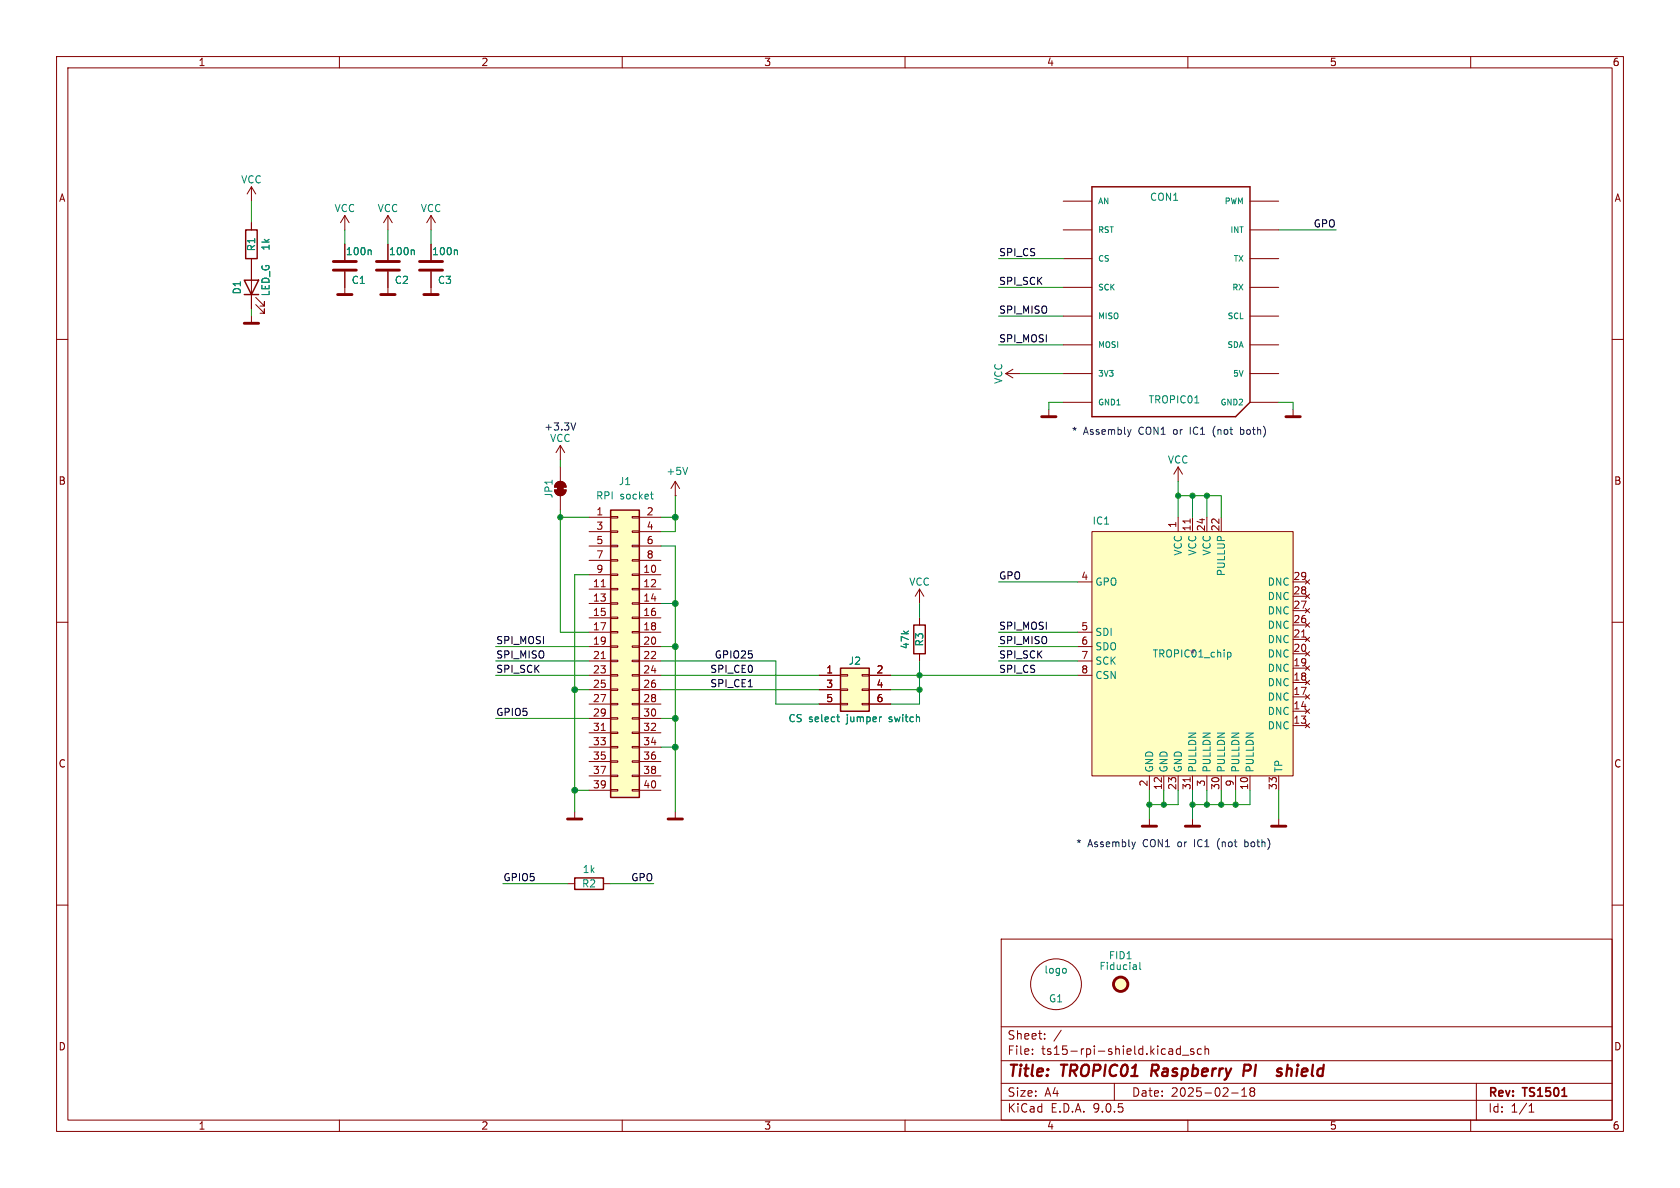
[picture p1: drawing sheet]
<svg xmlns="http://www.w3.org/2000/svg" width="297mm" height="210mm" viewBox="0 0 297 210" stroke-linecap="round" stroke-linejoin="round" font-family="sans-serif">
<g fill="none" stroke="#840000" stroke-width=".18">
<path d="M10 10h277v190h-277zM12 12h273v186h-273zM60 10v2M110 10v2M160 10v2M210 10v2M260 10v2M44.4 33v2.6M44.4 39.4v1.2M44.4 33l-.7 1.3M44.4 33l.8 1.3M61 38.1l-.8 1.3"/>
<path d="M61 38.1l.7 1.3M61 38.1v2.5M68.6 38.1v2.5M68.6 38.1l-.8 1.3M68.6 38.1l.7 1.3M76.2 38.1l-.8 1.3M76.2 38.1l.8 1.3M76.2 38.1v2.5M188 35.6h5M221 35.6h5.1M44.4 45.7v8.9M44.4 55.9v1.3"/>
<path d="M45.2 53.8l1.5 1.6v-.8v.8h-.7M45.2 52.6l1.5 1.5v-.8v.8h-.7M61 43.2v2.8M61 48v4.1M68.6 43.2v2.8M68.6 48v4.1M76.2 43.2v2.8M76.2 48v4.1M188 40.6h5M188 45.7h5M188 50.8h5M188 55.9h5"/>
<path d="M221 40.6h5.1M221 45.7h5.1M221 50.8h5.1M221 55.9h5.1M10 60h2M99.1 78.7l-.8 1.3M99.1 78.7l.7 1.3M99.1 78.7v2.6M177.8 66l1.3 .8M177.8 66h2.5M179.1 65.3l-1.3 .7M185.4 72.4v1.3"/>
<path d="M188 66h5M188 61h5M188 71.1h5M221 66h5.1M221 61h5.1M221 71.1h5.1M228.6 72.4v1.3M285 60h2M98 86.6h2.1a1.02 1.02 0 0 1-1 1 1.02 1.02 0 0 1-1.1-1zM98.3 85.4a1.02 1.02 0 0 1 1.1-.2 1.02 1.02 0 0 1 .7 .9h-2.1zM99.1 82.6v2.5M99.1 87.6v2.6"/>
<path d="M119.4 87.6h.1M119.4 85.1v2.5M119.4 85.1l-.8 1.3M119.4 85.1l.7 1.3M208.3 82.6l-.8 1.2M208.3 82.6l.7 1.2M208.3 82.6v2.5M10 110h2M162.6 104.1v2.6M162.6 109.2v1.3M162.6 115.6v1.2M162.6 104.1l-.8 1.3"/>
<path d="M162.6 104.1l.7 1.3M285 110h2M119.4 143.5v1.3M203.2 144.8v1.3M210.8 144.8v1.3M10 160h2M177 166h108v32h-108zM285 160h2M60 198v2M110 198v2M160 198v2M177 194.5h108"/>
<path d="M177 191.5h108M177 187.5h108M177 181.5h108M182.5 186.3v.1M182.5 185.5v.1M184.7 183.6v.1M184.7 182.8v.1M187.6 182.1l-1.3 2M197 191.5v3M208.7 184.9v1.5M208.7 185.5l-.5-.1-.2 .3v.4l.1 .2h.6M209 186.5h1.2"/>
<path d="M210 198v2M211 185.5l-.3-.1-.2 .2v.2l.5 .2v.3h-.5M212.4 185.5l-.4-.1-.3 .3v.4l.1 .2h.6M213 185.5l.2-.1 .4 .1 .1 .9M213 184.9v1.5M217.7 193.2h1.2M219.5 193.8h.9M219.5 192.7l.5-.4v1.5M221.2 192.9l-.2 .3v.5l.2 .1 .5-.1 .1-.2-.1-.4-.2-.2M221.2 192.9l-.2-.2 .2-.4 .5 .1 .1 .2-.3 .3M221.2 192.9h.3M260 198v2"/>
<path d="M261 191.5v6.5M270.3 196.6h.9M270.3 195.5l.4-.4v1.5"/>
</g>
<path d="M203.7 188.2l-.2 2M220.8 188.2h-.8l-.2 2M220.9 189.2l-1 .1M226.6 189a.49 .49 0 0 0-.8 .3l.1 .1 .6 .2 .1 .3-.3 .3-.6-.1M227.6 188.2l-.2 2M228.3 189a.57 .57 0 0 0-.8 .1" fill="none" stroke="#840000" stroke-width=".4"/>
<g fill="none" stroke="#840000" stroke-width=".51">
<path d="M43.2 57.2h2.5M58.9 47.8h4.1M58.9 46.2h4.1M59.7 52.1h2.5M66.5 47.8h4.1M66.5 46.2h4.1M67.3 52.1h2.5M74.2 47.8h4M74.2 46.2h4M74.9 52.1h2.6M184.1 73.7h2.6M227.3 73.7h2.6"/>
<path d="M118.1 144.8h2.5M201.9 146.1h2.6M209.5 146.1h2.6"/>
</g>
<g fill="#840000" stroke="#840000" stroke-width=".18">
<path d="M98.6 85.9h1v1h-1z"/>
<path d="M98 86.6h2.1a1.02 1.02 0 0 1-1 1 1.02 1.02 0 0 1-1.1-1z"/>
<path d="M98.3 85.4a1.02 1.02 0 0 1 1.1-.2 1.02 1.02 0 0 1 .7 .9h-2.1z"/>
</g>
<path d="M65.4 44.2l.2 .2v.6M73.1 44.2l.1 .2v.6M80.7 44.2l.2 .2v.6M211.2 71.2h.7M121.6 82.6l-.5 1.3" fill="none" stroke="#008484" stroke-width=".18"/>
<path d="M193 33h28v38.1l-2.6 2.6h-25.4zM43.2 49.5h2.5l-1.3 2.6zM43.2 52.1h2.5M43.4 40.6h2.1v5.1h-2.1zM161.5 110.5h2.1v5.1h-2.1z" fill="none" stroke="#840000" stroke-width=".25"/>
<path d="M107.9 90.2h5.1v50.8h-5.1z" fill="#ffffc2"/>
<path d="M107.9 90.2h5.1v50.8h-5.1zM101.6 155.2h5.1v2h-5.1z" fill="none" stroke="#840000" stroke-width=".25"/>
<g fill="none" stroke="#840000" stroke-width=".18">
<path d="M104.1 91.4h3.8M104.1 94h3.8M104.1 96.5h3.8M104.1 99.1h3.8M107.9 91.3h1.3v.3h-1.3zM107.9 93.9h1.3v.2h-1.3zM107.9 96.4h1.3v.2h-1.3zM107.9 98.9h1.3v.3h-1.3zM111.8 91.3h1.2v.3h-1.2zM111.8 93.9h1.2v.2h-1.2zM111.8 96.4h1.2v.2h-1.2zM111.8 98.9h1.2v.3h-1.2z"/>
<path d="M113 91.4h3.8M113 94h3.8M113 96.5h3.8M113 99.1h3.8M104.1 101.6h3.8M104.1 104.1h3.8M104.1 106.7h3.8M104.1 109.2h3.8M104.1 111.8h3.8M104.1 114.3h3.8M104.1 116.8h3.8M104.1 119.4h3.8"/>
<path d="M106.3 103.7h.7M106.3 116.4h.7M107.9 101.5h1.3v.2h-1.3zM107.9 104h1.3v.3h-1.3zM107.9 106.6h1.3v.2h-1.3zM107.9 109.1h1.3v.2h-1.3zM107.9 111.6h1.3v.3h-1.3zM107.9 114.2h1.3v.2h-1.3zM107.9 116.7h1.3v.3h-1.3zM107.9 119.3h1.3v.2h-1.3zM111.8 101.5h1.2v.2h-1.2zM111.8 104h1.2v.3h-1.2z"/>
<path d="M111.8 106.6h1.2v.2h-1.2zM111.8 109.1h1.2v.2h-1.2zM111.8 111.6h1.2v.3h-1.2zM111.8 114.2h1.2v.2h-1.2zM111.8 116.7h1.2v.3h-1.2zM111.8 119.3h1.2v.2h-1.2zM113 101.6h3.8M113 104.1h3.8M113 106.7h3.8M113 109.2h3.8M113 111.8h3.8M113 114.3h3.8"/>
<path d="M113 116.8h3.8M113 119.4h3.8M104.1 121.9h3.8M104.1 124.5h3.8M104.1 127h3.8M104.1 129.5h3.8M104.1 132.1h3.8M104.1 134.6h3.8M104.1 137.2h3.8M104.1 139.7h3.8M106.3 129.1h.7M107.9 121.8h1.3v.2h-1.3z"/>
<path d="M107.9 124.3h1.3v.3h-1.3zM107.9 126.9h1.3v.2h-1.3zM107.9 129.4h1.3v.3h-1.3zM107.9 132h1.3v.2h-1.3zM107.9 134.5h1.3v.2h-1.3zM107.9 137h1.3v.3h-1.3zM107.9 139.6h1.3v.2h-1.3zM111.8 121.8h1.2v.2h-1.2zM111.8 124.3h1.2v.3h-1.2zM111.8 126.9h1.2v.2h-1.2zM111.8 129.4h1.2v.3h-1.2zM111.8 132h1.2v.2h-1.2z"/>
<path d="M111.8 134.5h1.2v.2h-1.2zM111.8 137h1.2v.3h-1.2zM111.8 139.6h1.2v.2h-1.2zM113 121.9h3.8M113 124.5h3.8M113 127h3.8M113 129.5h3.8M113 132.1h3.8M113 134.6h3.8M113 137.2h3.8M113 139.7h3.8M100.3 156.2h1.3"/>
<path d="M101.6 143.5v1.3M106.7 156.2h1.2"/>
</g>
<path d="M115 87.4h.5M115.2 88.1l.3 .1" fill="none" stroke="#008484" stroke-width=".18"/>
<path d="M100.3 144.8h2.6" fill="none" stroke="#840000" stroke-width=".51"/>
<path d="M148.6 118.1h5.1v7.6h-5.1z" fill="#ffffc2"/>
<path d="M148.6 118.1h5.1v7.6h-5.1z" fill="none" stroke="#840000" stroke-width=".25"/>
<g fill="none" stroke="#840000" stroke-width=".18">
<path d="M144.8 119.4h3.8M148.6 119.3h1.3v.2h-1.3zM152.4 119.3h1.3v.2h-1.3zM153.7 119.4h3.8M144.8 121.9h3.8M144.8 124.5h3.8M148.6 121.8h1.3v.2h-1.3zM148.6 124.3h1.3v.3h-1.3zM152.4 121.8h1.3v.2h-1.3zM152.4 124.3h1.3v.3h-1.3zM153.7 121.9h3.8M153.7 124.5h3.8"/>
<path d="M226.1 144.8v1.3"/>
<circle cx="186.7" cy="174" r="4.5"/>
</g>
<path d="M147.9 126.7h.5M148.1 127.4l.3 .2M155.7 126.7h.1M188.4 171.2l.1 .2-.1 .6M200.8 170.6l.1 .8M200.9 171.3l-.1 .1M200.9 170.9h-.1M201.5 170.1v1.1l.2 .2" fill="none" stroke="#008484" stroke-width=".18"/>
<g fill="none" stroke="#840000" stroke-width=".51">
<path d="M224.8 146.1h2.5"/>
<circle cx="198.1" cy="174" r="1.27"/>
</g>
<circle cx="198.1" cy="174" r="1.27" fill="#ffffc2" stroke="#ffffc2" stroke-width=".18"/>
<path d="M193 94h35.6v43.2h-35.6z" fill="#ffffc2"/>
<g fill="none" stroke="#840000" stroke-width=".18">
<path d="M44.4 39.4v1.2M44.4 45.7v3.8M44.4 52.1v2.5M61 43.2v2.8M61 48v2.8M68.6 43.2v2.8M68.6 48v2.8M76.2 43.2v2.8M76.2 48v2.8M193 94h35.6v43.2h-35.6zM208.3 91.4v2.6M210.4 91.7v.8"/>
<path d="M210.8 91.4v2.6M213.4 91.4v2.6M215.9 91.4v2.6M144.8 119.4h3.8M153.7 119.4h3.8M162.6 109.2v1.3M162.6 115.6v1.2M190.5 102.9h2.5M190.5 111.8h2.5M190.5 114.3h2.5M190.5 116.8h2.5M190.5 119.4h2.5"/>
<path d="M228.6 102.9h2.5M228.6 105.4h2.5M228.6 108h2.5M228.6 110.5h2.5M228.6 113h2.5M228.6 115.6h2.5M228.6 118.1h2.5M230.1 112.6h.7M230.8 102.5l.7 .8M230.8 105l.7 .8M230.8 107.6l.7 .7M230.8 110.1l.7 .8"/>
<path d="M230.8 112.6l.7 .8M230.8 115.2l.7 .8M230.8 117.7l.7 .8M231.5 102.5l-.7 .8M231.5 105l-.7 .8M231.5 107.6l-.7 .7M231.5 110.1l-.7 .8M231.5 112.6l-.7 .8M231.5 115.2l-.7 .8M231.5 117.7l-.7 .8M144.8 121.9h3.8M144.8 124.5h3.8"/>
<path d="M153.7 121.9h3.8M153.7 124.5h3.8M203.2 137.2v2.5M205.7 137.2v2.5M208.3 137.2v2.5M210.4 137.5v.7M210.8 137.2v2.5M213.4 137.2v2.5M215.9 137.2v2.5M218.4 137.2v2.5M221 137.2v2.5M226.1 137.2v2.5"/>
<path d="M228.6 120.7h2.5M228.6 123.2h2.5M228.6 125.7h2.5M228.6 128.3h2.5M230.8 120.3l.7 .7M230.8 122.8l.7 .8M230.8 125.3l.7 .8M230.8 127.9l.7 .8M231.5 120.3l-.7 .7M231.5 122.8l-.7 .8M231.5 125.3l-.7 .8M231.5 127.9l-.7 .8"/>
</g>
<path d="M65.4 44.2l.2 .2v.6M73.1 44.2l.1 .2v.6M80.7 44.2l.2 .2v.6M217 115.4l.4-.1 .2 .2-.1 .6h-.5M147.9 126.7h.5M148.1 127.4l.3 .2M155.7 126.7h.1" fill="none" stroke="#008484" stroke-width=".18"/>
<g fill="none" stroke="#008400" stroke-width=".18">
<path d="M44.4 35.6v3.8M44.4 54.6v1.3M61 40.6v2.6M68.6 40.6v2.6M76.2 40.6v2.6M176.5 55.9h11.5M176.5 50.8h11.5M176.5 45.7h11.5M226.1 40.6h10.1M176.5 61h11.5M180.3 66h7.7M188 71.1h-2.6v1.3"/>
<path d="M226.1 71.1h2.5v1.3M99.1 81.3v1.3M99.1 90.2v21.6h5M99.1 91.4h5M116.8 96.5h2.6v47M116.8 91.4h2.6M119.4 87.6v6.4h-2.6M208.3 87.6h7.6v3.8M208.3 85.1v6.3M210.8 87.6v3.8M213.4 87.6v3.8M87.6 119.4h16.5"/>
<path d="M87.6 116.8h16.5M87.6 114.3h16.5M104.1 101.6h-2.5v41.9M116.8 116.8h20.4v7.7h7.6M116.8 119.4h28M116.8 106.7h2.6M116.8 114.3h2.6M157.5 119.4h33M162.6 116.8v7.7h-5.1M162.6 106.7v2.5M176.5 116.8h14M176.5 114.3h14"/>
<path d="M176.5 111.8h14M176.5 102.9h14M87.6 127h16.5M101.6 121.9h2.5M101.6 139.7h2.5M116.8 121.9h28M116.8 127h2.6M116.8 132.1h2.6M157.5 121.9h5.1M203.2 139.7v5.1M205.7 139.7v2.5M208.3 139.7v2.5h-5.1"/>
<path d="M210.8 139.7v5.1M213.4 139.7v2.5M215.9 139.7v2.5M218.4 139.7v2.5M221 139.7v2.5h-10.2M226.1 139.7v5.1M88.9 156.2h11.4M107.9 156.2h7.7"/>
</g>
<path d="M101.8 74.8l-.4 1.2M200 75.9l-.3 .9M214.6 75.7l-.1 .5 .1 .7M219.3 75.5v1.3M219.3 76.7l.4 .1M219.7 75.9l-.4 .1M200.7 148.8l-.3 .9M215.3 148.6l-.1 .5 .1 .7M220.1 148.4v1.3M220.1 149.6l.3 .1M220.4 148.8l-.3 .1" fill="none" stroke="#0000c2" stroke-width=".18"/>
<g fill="#008400" stroke="#008400" stroke-width=".18">
<circle cx="210.8" cy="142.2" r=".46"/>
<circle cx="205.7" cy="142.2" r=".46"/>
<circle cx="213.4" cy="142.2" r=".46"/>
<circle cx="215.9" cy="142.2" r=".46"/>
<circle cx="203.2" cy="142.2" r=".46"/>
<circle cx="218.4" cy="142.2" r=".46"/>
<circle cx="119.4" cy="91.4" r=".51"/>
<circle cx="101.6" cy="121.9" r=".51"/>
<circle cx="119.4" cy="106.7" r=".51"/>
<circle cx="99.1" cy="91.4" r=".46"/>
<circle cx="210.8" cy="87.6" r=".46"/>
<circle cx="213.4" cy="87.6" r=".46"/>
<circle cx="208.3" cy="87.6" r=".46"/>
<circle cx="119.4" cy="132.1" r=".51"/>
<circle cx="162.6" cy="119.4" r=".46"/>
<circle cx="119.4" cy="127" r=".51"/>
<circle cx="119.4" cy="114.3" r=".51"/>
<circle cx="101.6" cy="139.7" r=".51"/>
<circle cx="162.6" cy="121.9" r=".46"/>
</g>
<g font-size="2.8" fill="#840000">
<text x="178" y="190.9">Title:</text>
<text x="187.7" y="190.9">TROPIC01</text>
<text x="204.4" y="190.9">Raspberry</text>
<text x="221.4" y="190.9">PI</text>
<text x="229" y="190.9">shield</text>
</g>
<g font-size="2.1" fill="#840000">
<text x="178" y="184">Sheet:</text>
<text x="178" y="186.7">File:</text>
<text x="184.1" y="186.7">ts15-rpi-shield.kicad_sch</text>
<text x="178" y="196.9">KiCad</text>
<text x="178" y="194.1">Size:</text>
<text x="184.7" y="194.1">A4</text>
<text x="185.7" y="196.9">E.D.A.</text>
<text x="193.3" y="196.9">9.0.5</text>
<text x="200" y="194.1">Date:</text>
<text x="207" y="194.1">2025-02-18</text>
<text x="263" y="194.3">Rev:</text>
<text x="263" y="196.9">Id:</text>
<text x="267.1" y="196.9">1/1</text>
<text x="269.4" y="194.3">TS1501</text>
</g>
<g font-size="1.8" fill="#840000">
<text x="35" y="11.9">1</text>
<text x="85" y="11.9">2</text>
<text x="135" y="11.9">3</text>
<text x="185" y="11.9">4</text>
<text x="235" y="11.9">5</text>
<text x="285" y="11.9">6</text>
<text x="10.3" y="35.9">A</text>
<text x="285.3" y="35.9">A</text>
<text x="10.3" y="85.9">B</text>
<text x="285.3" y="85.9">B</text>
<text x="105.3" y="91.2">1</text>
<text x="105.3" y="93.7">3</text>
<text x="114.2" y="91.2">2</text>
<text x="114.2" y="93.7">4</text>
<text x="208" y="93.4" transform="rotate(-90 208 93.4)">1</text>
<text x="210.6" y="94" transform="rotate(-90 210.6 94)">11</text>
<text x="213.1" y="94" transform="rotate(-90 213.1 94)">24</text>
<text x="215.6" y="94" transform="rotate(-90 215.6 94)">22</text>
<text x="105.3" y="96.3">5</text>
<text x="105.3" y="98.8">7</text>
<text x="105.3" y="101.3">9</text>
<text x="113.6" y="101.3">10</text>
<text x="114.2" y="96.3">6</text>
<text x="114.2" y="98.8">8</text>
<text x="104.7" y="103.9">11</text>
<text x="104.7" y="106.4">13</text>
<text x="113.6" y="103.9">12</text>
<text x="113.6" y="106.4">14</text>
<text x="191.1" y="102.6">4</text>
<text x="228.6" y="102.6">29</text>
<text x="228.6" y="105.2">28</text>
<text x="228.6" y="107.7">27</text>
<text x="104.7" y="109">15</text>
<text x="104.7" y="111.5">17</text>
<text x="113.6" y="109">16</text>
<text x="113.6" y="111.5">18</text>
<text x="191.1" y="111.5">5</text>
<text x="228.6" y="110.2">26</text>
<text x="228.6" y="112.8">21</text>
<text x="104.7" y="114">19</text>
<text x="104.7" y="116.6">21</text>
<text x="104.7" y="119.1">23</text>
<text x="113.6" y="114">20</text>
<text x="113.6" y="116.6">22</text>
<text x="113.6" y="119.1">24</text>
<text x="146" y="119.1">1</text>
<text x="154.9" y="119.1">2</text>
<text x="191.1" y="114">6</text>
<text x="191.1" y="116.6">7</text>
<text x="191.1" y="119.1">8</text>
<text x="228.6" y="115.3">20</text>
<text x="228.6" y="117.9">19</text>
<text x="104.7" y="121.7">25</text>
<text x="104.7" y="124.2">27</text>
<text x="113.6" y="121.7">26</text>
<text x="113.6" y="124.2">28</text>
<text x="146" y="121.7">3</text>
<text x="146" y="124.2">5</text>
<text x="154.9" y="121.7">4</text>
<text x="154.9" y="124.2">6</text>
<text x="228.6" y="120.4">18</text>
<text x="228.6" y="122.9">17</text>
<text x="228.6" y="125.5">14</text>
<text x="104.7" y="126.7">29</text>
<text x="104.7" y="129.3">31</text>
<text x="104.7" y="131.8">33</text>
<text x="113.6" y="126.7">30</text>
<text x="113.6" y="129.3">32</text>
<text x="113.6" y="131.8">34</text>
<text x="228.6" y="128">13</text>
<text x="10.3" y="135.9">C</text>
<text x="104.7" y="134.4">35</text>
<text x="104.7" y="136.9">37</text>
<text x="113.6" y="134.4">36</text>
<text x="113.6" y="136.9">38</text>
<text x="285.3" y="135.9">C</text>
<text x="104.7" y="139.4">39</text>
<text x="113.6" y="139.4">40</text>
<text x="202.9" y="139.1" transform="rotate(-90 202.9 139.1)">2</text>
<text x="205.5" y="139.7" transform="rotate(-90 205.5 139.7)">12</text>
<text x="208" y="139.7" transform="rotate(-90 208 139.7)">23</text>
<text x="210.6" y="139.7" transform="rotate(-90 210.6 139.7)">31</text>
<text x="213.1" y="139.1" transform="rotate(-90 213.1 139.1)">3</text>
<text x="215.6" y="139.7" transform="rotate(-90 215.6 139.7)">30</text>
<text x="218.2" y="139.1" transform="rotate(-90 218.2 139.1)">9</text>
<text x="220.7" y="139.7" transform="rotate(-90 220.7 139.7)">10</text>
<text x="225.8" y="139.7" transform="rotate(-90 225.8 139.7)">33</text>
<text x="10.3" y="185.9">D</text>
<text x="285.3" y="185.9">D</text>
<text x="35" y="199.9">1</text>
<text x="85" y="199.9">2</text>
<text x="135" y="199.9">3</text>
<text x="185" y="199.9">4</text>
<text x="235" y="199.9">5</text>
<text x="285" y="199.9">6</text>
</g>
<g font-size="1.8" fill="#008484">
<text x="42.5" y="32.6">VCC</text>
<text x="203.2" y="35.7">CON1</text>
<text x="59" y="37.7">VCC</text>
<text x="66.7" y="37.7">VCC</text>
<text x="74.3" y="37.7">VCC</text>
<text x="45.3" y="44.5" transform="rotate(-90 45.3 44.5)">R1</text>
<text x="47.9" y="44.4" transform="rotate(-90 47.9 44.4)">1k</text>
<text x="61" y="45.3">100n</text>
<text x="68.7" y="45.3">100n</text>
<text x="76.3" y="45.3">100n</text>
<text x="42.8" y="52.1" transform="rotate(-90 42.8 52.1)">D1</text>
<text x="47.9" y="52.5" transform="rotate(-90 47.9 52.5)">LED_G</text>
<text x="62.1" y="50.4">C1</text>
<text x="69.7" y="50.4">C2</text>
<text x="77.3" y="50.4">C3</text>
<text x="177.4" y="68" transform="rotate(-90 177.4 68)">VCC</text>
<text x="203" y="71.5">TROPIC01</text>
<text x="97.1" y="78.3">VCC</text>
<text x="206.4" y="82.1">VCC</text>
<text x="97.9" y="88.2" transform="rotate(-90 97.9 88.2)">JP1</text>
<text x="105.3" y="88.5">RPI</text>
<text x="109.3" y="86">J1</text>
<text x="109.6" y="88.5">socket</text>
<text x="117.7" y="84.2">+5V</text>
<text x="193" y="92.9">IC1</text>
<text x="209.1" y="98.3" transform="rotate(-90 209.1 98.3)">VCC</text>
<text x="211.7" y="98.3" transform="rotate(-90 211.7 98.3)">VCC</text>
<text x="214.2" y="98.3" transform="rotate(-90 214.2 98.3)">VCC</text>
<text x="216.8" y="101.9" transform="rotate(-90 216.8 101.9)">PULLUP</text>
<text x="160.6" y="103.7">VCC</text>
<text x="193.5" y="103.7">GPO</text>
<text x="224" y="103.7">DNC</text>
<text x="224" y="106.3">DNC</text>
<text x="193.5" y="112.6">SDI</text>
<text x="224" y="108.8">DNC</text>
<text x="224" y="111.4">DNC</text>
<text x="224" y="113.9">DNC</text>
<text x="149.9" y="117.7">J2</text>
<text x="160.9" y="114.9" transform="rotate(-90 160.9 114.9)">47k</text>
<text x="163.4" y="114.4" transform="rotate(-90 163.4 114.4)">R3</text>
<text x="193.5" y="115.2">SDO</text>
<text x="193.5" y="117.7">SCK</text>
<text x="203.7" y="116.4">TROPIC01_chip</text>
<text x="224" y="116.4">DNC</text>
<text x="224" y="119">DNC</text>
<text x="193.5" y="120.2">CSN</text>
<text x="224" y="121.5">DNC</text>
<text x="224" y="124.1">DNC</text>
<text x="139.3" y="127.9">CS select</text>
<text x="149.8" y="127.9">jumper</text>
<text x="157.4" y="127.9">switch</text>
<text x="224" y="126.6">DNC</text>
<text x="224" y="129.1">DNC</text>
<text x="204.1" y="136.7" transform="rotate(-90 204.1 136.7)">GND</text>
<text x="206.6" y="136.7" transform="rotate(-90 206.6 136.7)">GND</text>
<text x="209.1" y="136.7" transform="rotate(-90 209.1 136.7)">GND</text>
<text x="211.7" y="136.7" transform="rotate(-90 211.7 136.7)">PULLDN</text>
<text x="214.2" y="136.7" transform="rotate(-90 214.2 136.7)">PULLDN</text>
<text x="216.8" y="136.7" transform="rotate(-90 216.8 136.7)">PULLDN</text>
<text x="219.3" y="136.7" transform="rotate(-90 219.3 136.7)">PULLDN</text>
<text x="221.8" y="136.7" transform="rotate(-90 221.8 136.7)">PULLDN</text>
<text x="226.9" y="136.7" transform="rotate(-90 226.9 136.7)">TP</text>
<text x="102.9" y="154.5">1k</text>
<text x="102.8" y="157.1">R2</text>
<text x="184.5" y="172.3">logo</text>
<text x="194.3" y="171.7">Fiducial</text>
<text x="195.9" y="169.8">FID1</text>
<text x="185.3" y="177.4">G1</text>
</g>
<g font-size="1.8">
<text x="232.1" y="40.3">GPO</text>
<text x="176.5" y="45.4">SPI_CS</text>
<text x="176.5" y="50.5">SPI_SCK</text>
<text x="176.5" y="55.5">SPI_MISO</text>
<text x="176.5" y="60.6">SPI_MOSI</text>
<text x="176.5" y="102.5">GPO</text>
<text x="87.6" y="114">SPI_MOSI</text>
<text x="176.5" y="114">SPI_MISO</text>
<text x="176.5" y="111.4">SPI_MOSI</text>
<text x="87.6" y="116.5">SPI_MISO</text>
<text x="87.6" y="119">SPI_SCK</text>
<text x="125.5" y="119">SPI_CE0</text>
<text x="126.3" y="116.5">GPIO25</text>
<text x="176.5" y="119">SPI_CS</text>
<text x="176.5" y="116.5">SPI_SCK</text>
<text x="125.5" y="121.6">SPI_CE1</text>
<text x="87.6" y="126.7">GPIO5</text>
<text x="88.9" y="155.9">GPIO5</text>
<text x="111.5" y="155.9">GPO</text>
</g>
<g font-size="1.8" fill="#0000c2">
<text x="96.1" y="76.3">+3.3V</text>
<text x="189.4" y="77.1">*</text>
<text x="191.5" y="77.1">Assembly</text>
<text x="201.4" y="77.1">CON1</text>
<text x="207.7" y="77.1">or</text>
<text x="210.8" y="77.1">IC1</text>
<text x="215.1" y="77.1">(not</text>
<text x="220.1" y="77.1">both)</text>
<text x="190.2" y="150">*</text>
<text x="192.3" y="150">Assembly</text>
<text x="202.2" y="150">CON1</text>
<text x="208.5" y="150">or</text>
<text x="211.6" y="150">IC1</text>
<text x="215.8" y="150">(not</text>
<text x="220.9" y="150">both)</text>
</g>
<text font-size="1.8" fill="#840084" x="210.2" y="116.4">*</text>
<g font-size="1.4" fill="#008484">
<text x="194.1" y="36.3">AN</text>
<text x="194.1" y="41.4">RST</text>
<text x="216.4" y="36.3">PWM</text>
<text x="217.4" y="41.4">INT</text>
<text x="194.1" y="46.5">CS</text>
<text x="218" y="46.5">TX</text>
<text x="194.1" y="51.5">SCK</text>
<text x="217.7" y="51.5">RX</text>
<text x="194.1" y="56.6">MISO</text>
<text x="216.9" y="56.6">SCL</text>
<text x="194.1" y="61.7">MOSI</text>
<text x="216.9" y="61.7">SDA</text>
<text x="194.1" y="66.8">3V3</text>
<text x="194.1" y="71.9">GND1</text>
<text x="215.6" y="71.9">GND2</text>
<text x="217.9" y="66.8">5V</text>
</g>
</svg>
